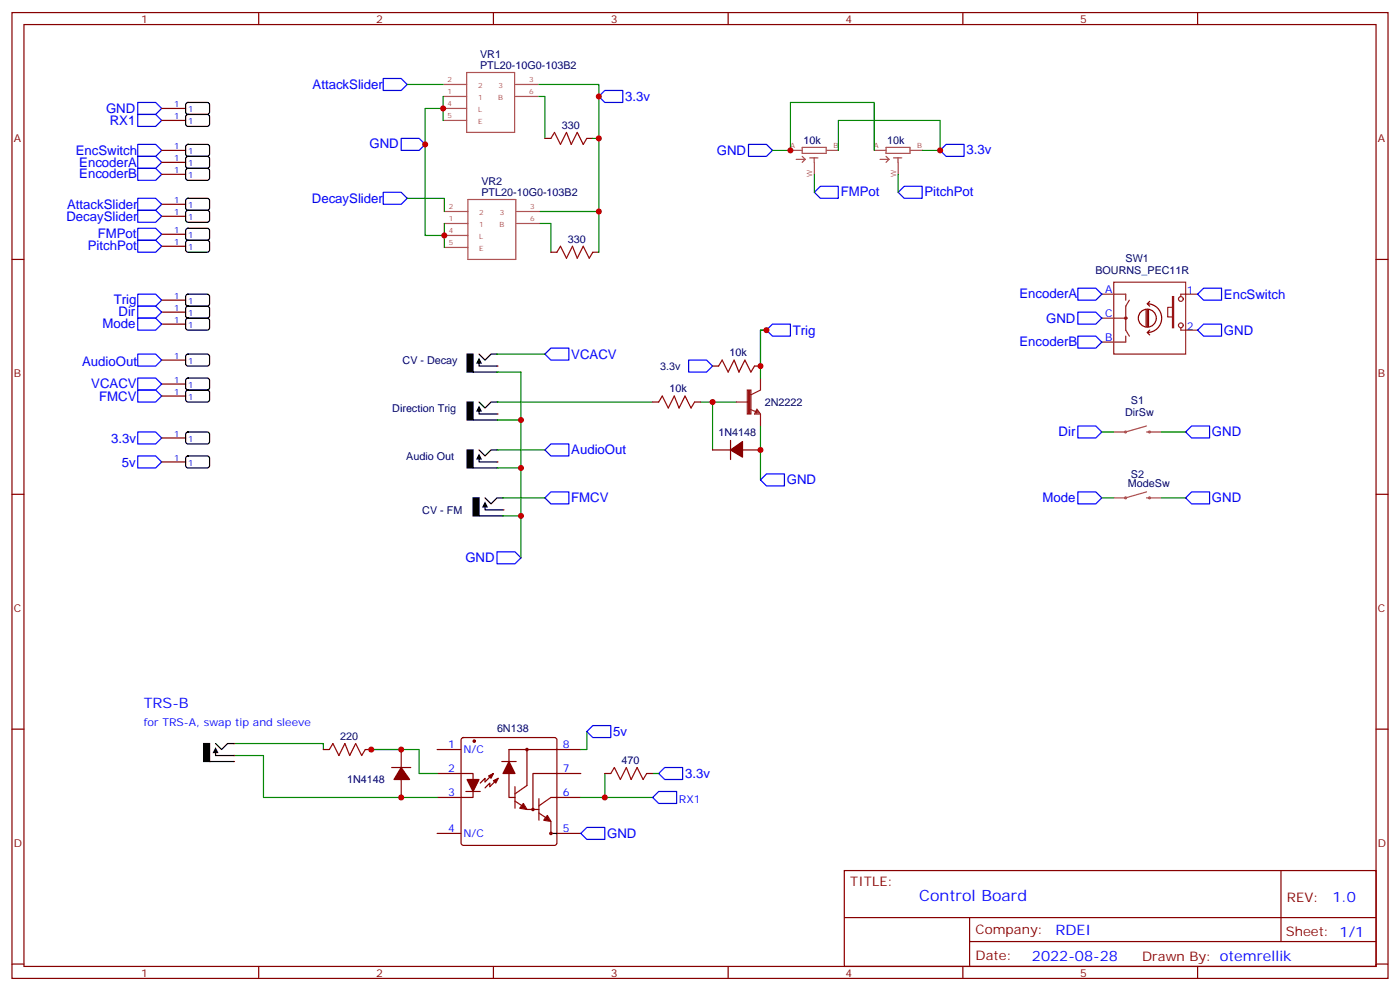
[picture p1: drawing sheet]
<svg xmlns="http://www.w3.org/2000/svg" width="412mm" height="292mm" viewBox="0 0 412 292" stroke-linecap="round" stroke-linejoin="round" font-family="sans-serif">
<g fill="none" stroke="#870000" stroke-width=".35">
<path d="M3.5 3.7h405.4v284.3h-405.4zM7.1 7.2h398.2v277.3h-398.2zM76.2 3.7v3.5M145.3 3.7v3.5M214.5 3.7v3.5M283.6 3.7v3.5M352.8 3.7v3.5M3.5 76.4h3.6M405.3 76.4h3.6M3.5 145.5h3.6M405.3 145.5h3.6M3.5 214.7h3.6"/>
<path d="M405.3 214.7h3.6M248.7 256.3h156.6v28.2h-156.6zM377.3 256.3v20.9M248.7 270.1h156.5M285.6 277.2h119.6M285.6 270.1v14.2M3.5 283.8h3.6M76.2 284.5v3.5M145.3 284.5v3.5M214.5 284.5v3.5M283.6 284.5v3.5M352.8 284.5v3.5"/>
<path d="M405.3 283.8h3.6"/>
</g>
<g fill="none" stroke="#a64a4a" stroke-width=".35">
<path d="M130.5 28.4h7M130.5 24.9h7M130.5 31.9h7M130.5 35.5h7M137.5 21.3h14.1v17.7h-14.1zM151.8 28.4h6.9M151.8 24.9h6.9M137.8 58.7h14.1v17.7h-14.1zM130.9 65.8h6.9M130.9 62.3h6.9M130.9 69.3h6.9M130.9 72.8h6.9"/>
<path d="M152.2 65.8h6.9M152.2 62.3h6.9"/>
</g>
<g fill="none" stroke="#8c2424" stroke-width=".35">
<path d="M324.6 86.6h7v1.8M324.6 93.7h7M328.1 83.1h21.1v21.1h-21.1zM331.6 99v1.7h-7M332.7 88.4l-1.1 1.7v7.1l1.1 1.8M345.4 87.3h.3v9.2h-.3zM345.4 90.5h-1.4v2.8h1.4M347.8 96.5v.7h5M352.8 86.6h-5v.7"/>
<circle cx="331.6" cy="93.7" r=".35"/>
<circle cx="347.8" cy="95.8" r=".71"/>
<circle cx="347.8" cy="88" r=".71"/>
</g>
<path d="M337.6 91.2v4.9M338 89.4a4.2 4.2 0 0 1 4.2 4.3 4.2 4.2 0 0 1-4.2 4.2M338 97.9l.7 .7M338 91.2v4.9M338 89.4l.7 .7M338.3 91.2v4.9M338.7 97.2l-.7 .7M338.7 88.7l-.7 .7M340.6 93.7a2.65 2.65 0 0 0-3.7-2.4 2.65 2.65 0 0 0-.7 4.4 2.65 2.65 0 0 0 4.3-1.3l.1-.6" fill="none" stroke="#850000" stroke-width=".35"/>
<g fill="#870000">
<circle cx="146.4" cy="109.5" r=".18"/>
<circle cx="146.4" cy="107.8" r=".18"/>
<circle cx="146.4" cy="104.2" r=".18"/>
</g>
<path d="M137.6 104.2h1.7v5.3h-1.7z" fill="#000" stroke="#000" stroke-width=".35"/>
<path d="M139.3 109.5h7.1M141.1 106v1.8h5.3M141.1 104.2l1.8 1.8 1.7-1.8h1.8" fill="none" stroke="#000" stroke-width=".35"/>
<path d="M141.1 105.3l.9 1.8h-1.8z" fill="#000"/>
<g fill="#870000">
<circle cx="146.4" cy="123.6" r=".18"/>
<circle cx="146.4" cy="121.9" r=".18"/>
<circle cx="146.4" cy="118.4" r=".18"/>
</g>
<path d="M137.6 118.4h1.7v5.2h-1.7z" fill="#000" stroke="#000" stroke-width=".35"/>
<path d="M141.1 118.4l1.8 1.7 1.7-1.7h1.8M139.3 123.6h7.1M141.1 120.1v1.8h5.3" fill="none" stroke="#000" stroke-width=".35"/>
<path d="M141.1 119.4l.9 1.8h-1.8z" fill="#000"/>
<g fill="#870000">
<circle cx="146.4" cy="137.8" r=".18"/>
<circle cx="146.4" cy="136" r=".18"/>
<circle cx="146.4" cy="132.5" r=".18"/>
</g>
<path d="M137.6 132.5h1.7v5.3h-1.7z" fill="#000" stroke="#000" stroke-width=".35"/>
<path d="M139.3 137.8h7.1M141.1 134.2v1.8h5.3M141.1 132.5l1.8 1.7 1.7-1.7h1.8" fill="none" stroke="#000" stroke-width=".35"/>
<path d="M141.1 133.5l.9 1.8h-1.8z" fill="#000"/>
<g fill="#870000">
<circle cx="148.2" cy="151.9" r=".18"/>
<circle cx="148.2" cy="150.1" r=".18"/>
<circle cx="148.2" cy="146.6" r=".18"/>
</g>
<path d="M139.3 146.6h1.8v5.3h-1.8z" fill="#000" stroke="#000" stroke-width=".35"/>
<path d="M141.1 151.9h7.1M142.9 148.3v1.8h5.3M142.9 146.6l1.7 1.7 1.8-1.7h1.8M162.3 245.4h1.7" fill="none" stroke="#000" stroke-width=".35"/>
<path d="M142.9 147.6l.9 1.8h-1.8z" fill="#000"/>
<g fill="none" stroke="#008700" stroke-width=".35">
<path d="M119.9 24.9h10.6M130.5 31.9h-5.3v37.4h5.7M130.5 28.4v7.1M158.7 28.4h1.8v12.3M158.7 24.9h17.7v15.8h-1.8M119.9 58.4h11v3.9M227.5 44.3h5.3v-14.1h24.7v14.1M239.9 51.3v5.3M246.9 44.3v-8.8h30v8.8h-5.3M264.6 51.3v5.3M130.9 65.8v7M159.1 65.8h3.2v8.5"/>
<path d="M146.4 109.5h7.1v42.4h-5.3M146.4 118.4h45.9M146.4 104.2h14.1M206.4 118.4h10.6M209.9 118.4v14.1M224 107.8v-10.6h1.8h-1.8v14.1M146.4 137.8h7.1M146.4 123.6h7.1M146.4 132.5h14.1M224 125.4v15.9M148.2 146.6h12.3M153.5 151.9v12.3"/>
<path d="M68.8 218.9h26.4v1.8M172.9 215.4v5.3h-1.8M68.8 222.4h8.8v12.4h51.2M118.2 220.7h-8.8h14.1v7h5.3M171.1 234.8h21.2M178.2 227.7v7.1M192.3 227.7h1.7"/>
</g>
<g fill="none" stroke="#870000" stroke-width=".35">
<path d="M160.5 40.7h1.8M172.9 40.7h1.7M162.3 74.3h1.7M174.6 74.3h1.8M192.3 118.4h1.7M204.6 118.4h1.8M209.9 107.8h1.8M222.2 107.8h1.8M209.9 132.5h5.3M215.2 129.6v5.7M218.7 132.5h5.3M136.1 217.3l.4-.2h26.8l.5 .2 .2 .5v30.4l-.2 .5-.5 .2h-26.8l-.5-.2-.2-.5v-30.4z"/>
<path d="M95.2 220.7h1.8M107.6 220.7h1.8M115.4 226h5.6M118.2 220.7v5.3M118.2 229.5v5.3M128.8 227.7h10.5v7.1h-10.5M128.8 220.7h7M137.2 233h4.3M145.3 227.7l-2.4 2.5v-1.1l-1.4 1.4M146.8 229.1l-2.5 2.5v-1.1l-1.4 1.5M147.8 224.2h4.2M155.2 220.7v10.5"/>
<path d="M162.3 234.8h8.8M171.1 220.7h-21.2v14.1h1.8M171.1 227.7h-14.1v10.6M178.2 227.7h1.7M190.5 227.7h1.8M128.8 245.4h7M162.3 241.8v3.6M164 245.4h7.1"/>
<circle cx="155.2" cy="220.7" r=".35"/>
<circle cx="157" cy="238.3" r=".35"/>
<circle cx="162.3" cy="245.4" r=".35"/>
</g>
<g fill="#870000" stroke="#870000" stroke-width=".35">
<path d="M137.6 229.5h3.5l-1.8 3.5z"/>
<path d="M145.3 229.8l1.5-.7-.8 1.4z"/>
<path d="M143.9 228.4l1.4-.7-.7 1.4z"/>
<path d="M149.9 224.2l1.8 3.5h-3.5z"/>
<path d="M118.2 226l2.4 3.5h-4.5z"/>
<path d="M215.2 132.5l3.5-2.5v4.6z"/>
<circle cx="139.7" cy="218.2" r=".35"/>
</g>
<g fill="#a10000" stroke="#a10000" stroke-width=".35">
<path d="M154.2 236.5l1 1.8-2.1-.4z"/>
<path d="M161.2 240.1l1.1 1.7-2.1-.3z"/>
</g>
<g fill="none" stroke="#a10000" stroke-width=".35">
<path d="M162.3 40.7l1-1.7 1.8 3.5 1.8-3.5 1.4 3.5 1.7-3.5 1.8 3.5 1.1-1.8M164 74.3l1.1-1.8 1.8 3.5 1.7-3.5 1.4 3.5 1.8-3.5 1.8 3.5 1-1.7M194 118.4l1.1-1.8 1.7 3.5 1.8-3.5 1.4 3.5 1.8-3.5 1.8 3.5 1-1.7M211.7 107.8l1-1.8 1.8 3.5 1.8-3.5 1.4 3.5 1.7-3.5 1.8 3.5 1-1.7M97 220.7l1.1-1.8 1.7 3.5 1.8-3.5 1.4 3.5 1.8-3.5 1.7 3.5 1.1-1.7M151.7 231.6v6.3M151.7 235.8l2.1 1.4M155.2 231.2l-3.5 2.5M155.2 238.3h3.5M158.7 239.4l2.2 1.4M158.7 235.1v6.4M162.3 234.8l-3.6 2.4"/>
<path d="M179.9 227.7l1.1-1.7 1.7 3.5 1.8-3.5 1.4 3.5 1.8-3.5 1.7 3.5 1.1-1.8"/>
</g>
<g fill="none" stroke="#00f" stroke-width=".35">
<path d="M112.9 23.1h5.3l1.7 1.8-1.7 1.7h-5.3zM176.4 28.4l1.8-1.8h5.2v3.6h-5.2zM112.9 56.6h5.3l1.7 1.8-1.7 1.7h-5.3zM118.2 40.7h5.3l1.7 1.8-1.7 1.8h-5.3zM220.5 42.5h5.3l1.7 1.8-1.7 1.7h-5.3zM239.9 56.6l1.8-1.7h5.2v3.5h-5.2zM264.6 56.6l1.7-1.7h5.3v3.5h-5.3zM276.9 44.3l1.8-1.8h5.3v3.5h-5.3zM225.8 97.2l1.7-1.8h5.3v3.6h-5.3zM317.5 84.8h5.3l1.8 1.8-1.8 1.8h-5.3zM317.5 99h5.3l1.8 1.7-1.8 1.8h-5.3zM317.5 91.9h5.3l1.8 1.8-1.8 1.7h-5.3z"/>
<path d="M352.8 86.6l1.7-1.8h5.3v3.6h-5.3zM354.5 95.4h5.3v3.6h-5.3l-1.7-1.8zM160.5 104.2l1.8-1.7h5.3v3.5h-5.3zM202.8 106h5.3l1.8 1.8-1.8 1.7h-5.3zM162.3 130.7h5.3v3.5h-5.3l-1.8-1.7zM160.5 146.6l1.8-1.8h5.3v3.5h-5.3zM224 141.3l1.8-1.8h5.3v3.6h-5.3zM146.4 162.5h5.3l1.8 1.7-1.8 1.8h-5.3zM194 233h5.3v3.5h-5.3l-1.7-1.7zM195.8 226h5.3v3.5h-5.3l-1.8-1.8z"/>
</g>
<path d="M217 118.4h3.5M224 111.3v3.5l-2.8 1.4M220.8 120.5l1.8 .7M223 120.5l1 1.4h-1.8zM223 120.8l.7 .7h-1.1zM223 121.2v.3M224 121.9v3.5" fill="none" stroke="#8c2424" stroke-width=".35"/>
<path d="M220.1 114.8h1.1v7.1h-1.1z" fill="#8c2424" stroke="#8c2424" stroke-width=".35"/>
<g fill="none" stroke="#a64a4a" stroke-width=".35">
<path d="M232.8 44.3h3.5M234.5 46.9h2.7M236.3 43.4h7.1v1.8h-7.1zM236.3 46l.9 .9M237.2 46.9l-.9 .9M238.5 46.5h2.4M239.8 46.5l.1 4.8M243.5 44.3h3.4M257.5 44.3h3.5M259.2 46.9h2.7M261 43.4h7.1v1.8h-7.1zM261 46l.9 .9"/>
<path d="M261.9 46.9l-.9 .9M263.2 46.5h2.4M264.5 46.5v1.3M264.6 47.9v3.4M268.2 44.3h3.4"/>
</g>
<g fill="#870000">
<circle cx="68.8" cy="224.2" r=".18"/>
<circle cx="68.8" cy="222.4" r=".18"/>
<circle cx="68.8" cy="218.9" r=".18"/>
</g>
<path d="M60 218.9h1.7v5.3h-1.7z" fill="#000" stroke="#000" stroke-width=".35"/>
<g fill="none" stroke="#000" stroke-width=".35">
<path d="M54.9 30.4l.5-.2h5.9l.4 .7v2.4l-.7 .4-5.9-.1-.4-.6v-2.1zM54.9 33.9l.5-.2h5.9l.4 .7v2.4l-.7 .4h-5.9l-.4-.7v-2.1zM54.9 58.6l.5-.2h5.9l.4 .7v2.4l-.7 .4-5.9-.1-.4-.6v-2.1zM54.9 49.8l.5-.2h5.9l.4 .7v2.4l-.7 .4-5.9-.1-.4-.6v-2.1zM54.9 46.2l.5-.2 5.9 .1 .4 .6v2.4l-.7 .5-5.9-.1-.4-.6v-2.2zM54.9 42.7l.5-.2 5.9 .1 .4 .6v2.4l-.7 .4h-5.9l-.4-.7v-2.1zM54.9 67.4l.5-.2 5.9 .1 .4 .6v2.4l-.7 .4h-5.9l-.4-.7v-2.1zM54.9 62.1l.5-.2 5.9 .1 .4 .6v2.4l-.7 .4h-5.9l-.4-.7v-2.1zM54.9 70.9l.5-.2 5.9 .1 .4 .6v2.4l-.7 .5-5.9-.1-.4-.6v-2.2zM54.9 93.9l.5-.2h5.9l.4 .7v2.4l-.7 .4-5.9-.1-.4-.6v-2.1zM54.9 90.3l.5-.2 5.9 .1 .4 .6v2.4l-.7 .5-5.9-.1-.4-.6v-2.2zM54.9 86.8l.5-.2 5.9 .1 .4 .6v2.4l-.7 .4h-5.9l-.4-.7v-2.1z"/>
<path d="M54.9 104.5l.5-.3 5.9 .1 .4 .7v2.3l-.7 .5-5.9-.1-.4-.6v-2.1zM54.9 115l.5-.2 5.9 .1 .4 .6v2.4l-.7 .5-5.9-.1-.4-.6v-2.2zM54.9 111.5l.5-.2 5.9 .1 .4 .6v2.4l-.7 .4h-5.9l-.4-.7v-2.1zM54.9 134.4l.5-.2 5.9 .1 .4 .6v2.4l-.7 .5-5.9-.1-.4-.6v-2.2zM54.9 127.4l.5-.2h5.9l.4 .7v2.4l-.7 .4-5.9-.1-.4-.6v-2.1zM63.5 218.9l1.8 1.8 1.7-1.8h1.8M61.7 224.2h7.1M63.5 220.7v1.7h5.3"/>
</g>
<path d="M63.5 220l.9 1.7h-1.8z" fill="#000"/>
<g fill="none" stroke="#00f" stroke-width=".35">
<path d="M40.6 33.7h5.3l1.7 1.8-1.7 1.7h-5.3zM40.6 30.2h5.3l1.7 1.7-1.7 1.8h-5.3zM40.6 58.4h5.3l1.7 1.7-1.7 1.8h-5.3zM40.6 49.6h5.3l1.7 1.7-1.7 1.8h-5.3zM40.6 46h5.3l1.7 1.8-1.7 1.8h-5.3zM40.6 42.5h5.3l1.7 1.8-1.7 1.7h-5.3zM40.6 61.9h5.3l1.7 1.8-1.7 1.7h-5.3zM40.6 67.2h5.3l1.7 1.8-1.7 1.7h-5.3zM40.6 70.7h5.3l1.7 1.8-1.7 1.8h-5.3zM40.6 93.7h5.3l1.7 1.7-1.7 1.8h-5.3zM40.6 90.1h5.3l1.7 1.8-1.7 1.8h-5.3zM40.6 86.6h5.3l1.7 1.8-1.7 1.7h-5.3z"/>
<path d="M40.6 104.2h5.3l1.7 1.8-1.7 1.8h-5.3zM40.6 114.8h5.3l1.7 1.8-1.7 1.8h-5.3zM40.6 111.3h5.3l1.7 1.8-1.7 1.7h-5.3zM40.6 134.2h5.3l1.7 1.8-1.7 1.8h-5.3zM40.6 127.2h5.3l1.7 1.7-1.7 1.8h-5.3zM317.5 125.4h5.3l1.8 1.8-1.8 1.7h-5.3zM349.2 127.2l1.8-1.8h5.3v3.5h-5.3zM317.5 144.8h5.3l1.8 1.8-1.8 1.7h-5.3zM349.2 146.6l1.8-1.8h5.3v3.5h-5.3zM174.6 213.6h5.3v3.5h-5.3l-1.7-1.7zM171.1 245.4l1.8-1.8h5.3v3.5h-5.3z"/>
</g>
<g fill="none" stroke="#a64a4a" stroke-width=".56">
<path d="M331.7 146.6l-.1-.2-.2 .2 .2 .2 .1-.2M338.8 146.6l-.2-.2-.2 .2 .2 .2 .2-.2"/>
<circle cx="331.6" cy="127.2" r=".18"/>
<circle cx="338.6" cy="127.2" r=".18"/>
</g>
<path d="M337.7 125.4l-6.1 1.8h-3.5M337.7 127.2h.9M338.7 127.2h3.5M337.7 144.8l-6.1 1.8h-3.5M337.7 146.6h.9M338.7 146.6h3.5" fill="none" stroke="#a64a4a" stroke-width=".35"/>
<path d="M176.4 40.7v21.6h-17.3M176.4 62.3v12M324.6 127.2h3.5M342.2 127.2h7M324.6 146.6h3.5M342.2 146.6h7" fill="none" stroke="#008700" stroke-width=".35"/>
<g fill="none" stroke="#870000" stroke-width=".35">
<path d="M47.6 31.9h7.1M47.6 35.5h7.1M47.6 51.3h7.1M47.6 47.8h7.1M47.6 44.3h7.1M47.6 60.1h7.1M47.6 69h7.1M47.6 63.7h7.1M47.6 72.5h7.1M47.6 95.4h7.1M47.6 91.9h7.1M47.6 88.4h7.1"/>
<path d="M47.6 106h7.1M47.6 116.6h7.1M47.6 113.1h7.1M47.6 136h7.1M47.6 128.9h7.1"/>
</g>
<g fill="#c00">
<circle cx="130.9" cy="69.3" r=".88"/>
<circle cx="118.2" cy="220.7" r=".88"/>
<circle cx="178.2" cy="234.8" r=".88"/>
<circle cx="118.2" cy="234.8" r=".88"/>
<circle cx="224" cy="132.5" r=".88"/>
<circle cx="209.9" cy="118.4" r=".88"/>
<circle cx="109.4" cy="220.7" r=".88"/>
<circle cx="276.9" cy="44.3" r=".88"/>
<circle cx="232.8" cy="44.3" r=".88"/>
<circle cx="153.5" cy="123.6" r=".88"/>
<circle cx="153.5" cy="137.8" r=".88"/>
<circle cx="224" cy="107.8" r=".88"/>
<circle cx="153.5" cy="151.9" r=".88"/>
<circle cx="225.8" cy="97.2" r=".88"/>
<circle cx="125.2" cy="42.5" r=".88"/>
<circle cx="130.5" cy="31.9" r=".88"/>
<circle cx="176.4" cy="28.4" r=".88"/>
<circle cx="176.4" cy="40.7" r=".88"/>
<circle cx="176.4" cy="62.3" r=".88"/>
</g>
<text font-size="4.6" fill="#00f" x="270.8" y="265.3">Control Board</text>
<g font-size="4.2" fill="#00f">
<text x="42.3" y="208.3">TRS-B</text>
<text x="392.5" y="265.6">1.0</text>
<text x="310.9" y="275.1">RDEI</text>
<text x="304" y="282.9">2022-08-28</text>
</g>
<g font-size="3.9" fill="#00f">
<text x="92.1" y="26.2">AttackSlider</text>
<text x="184.1" y="29.6">3.3v</text>
<text x="31.2" y="33.2">GND</text>
<text x="32.3" y="36.7">RX1</text>
<text x="22.3" y="45.5">EncSwitch</text>
<text x="108.9" y="43.7">GND</text>
<text x="211.2" y="45.5">GND</text>
<text x="284.7" y="45.5">3.3v</text>
<text x="23.3" y="52.5">EncoderB</text>
<text x="23.3" y="49">EncoderA</text>
<text x="91.9" y="59.7">DecaySlider</text>
<text x="247.6" y="57.8">FMPot</text>
<text x="272.3" y="57.8">PitchPot</text>
<text x="19.6" y="64.9">DecaySlider</text>
<text x="19.8" y="61.4">AttackSlider</text>
<text x="28.8" y="70.2">FMPot</text>
<text x="25.9" y="73.7">PitchPot</text>
<text x="33.5" y="89.6">Trig</text>
<text x="300.3" y="87.8">EncoderA</text>
<text x="360.5" y="87.9">EncSwitch</text>
<text x="34.9" y="93.2">Dir</text>
<text x="308.2" y="95">GND</text>
<text x="30.2" y="96.7">Mode</text>
<text x="233.5" y="98.5">Trig</text>
<text x="300.3" y="101.9">EncoderB</text>
<text x="360.5" y="98.5">GND</text>
<text x="24.2" y="107.6">AudioOut</text>
<text x="168.3" y="105.6">VCACV</text>
<text x="26.9" y="114.2">VCACV</text>
<text x="29.2" y="118.2">FMCV</text>
<text x="32.8" y="130.6">3.3v</text>
<text x="311.8" y="128.4">Dir</text>
<text x="357" y="128.5">GND</text>
<text x="35.9" y="137.4">5v</text>
<text x="168.3" y="133.7">AudioOut</text>
<text x="231.8" y="142.6">GND</text>
<text x="168.3" y="147.9">FMCV</text>
<text x="307.1" y="147.8">Mode</text>
<text x="357" y="147.9">GND</text>
<text x="137.1" y="165.5">GND</text>
<text x="180.6" y="216.6">5v</text>
<text x="201.8" y="228.9">3.3v</text>
<text x="178.9" y="246.7">GND</text>
</g>
<g font-size="3.9" fill="#800">
<text x="250.5" y="260.9">TITLE:</text>
<text x="379.1" y="265.6">REV:</text>
<text x="287.4" y="275.1">Company:</text>
<text x="378.7" y="275.7">Sheet: 1/1</text>
<text x="287.4" y="282.8">Date:</text>
<text x="336.4" y="282.8">Drawn By: otemrellik</text>
</g>
<g font-size="3.2" fill="#800">
<text x="41.6" y="6.7">1</text>
<text x="110.8" y="6.7">2</text>
<text x="179.9" y="6.7">3</text>
<text x="249.1" y="6.7">4</text>
<text x="318.2" y="6.7">5</text>
<text x="4.1" y="41.8">A</text>
<text x="405.9" y="41.8">A</text>
<text x="4.1" y="110.9">B</text>
<text x="405.9" y="110.9">B</text>
<text x="4.1" y="180.1">C</text>
<text x="405.9" y="180.1">C</text>
<text x="4.1" y="249.2">D</text>
<text x="405.9" y="249.2">D</text>
<text x="41.6" y="287.5">1</text>
<text x="110.8" y="287.5">2</text>
<text x="179.9" y="287.5">3</text>
<text x="249.1" y="287.5">4</text>
<text x="318.2" y="287.5">5</text>
</g>
<g font-size="3.2" fill="#000080">
<text x="141.4" y="17">VR1</text>
<text x="141.4" y="20.3">PTL20-10G0-103B2</text>
<text x="165.5" y="37.9">330</text>
<text x="236.7" y="42.3">10k</text>
<text x="261.4" y="42.3">10k</text>
<text x="141.8" y="57.7">PTL20-10G0-103B2</text>
<text x="141.8" y="54.4">VR2</text>
<text x="167.2" y="71.4">330</text>
<text x="331.6" y="77.2">SW1</text>
<text x="322.7" y="80.7">BOURNS_PEC11R</text>
<text x="118.6" y="107.2">CV - Decay</text>
<text x="214.9" y="105">10k</text>
<text x="194.4" y="108.9">3.3v</text>
<text x="197.2" y="115.5">10k</text>
<text x="225.3" y="119.5">2N2222</text>
<text x="333.1" y="118.8">S1</text>
<text x="115.5" y="121.2">Direction Trig</text>
<text x="331.4" y="122.3">DirSw</text>
<text x="211.6" y="128.3">1N4148</text>
<text x="119.7" y="135.4">Audio Out</text>
<text x="332.3" y="143.5">ModeSw</text>
<text x="333.1" y="140.6">S2</text>
<text x="124.4" y="151.3">CV - FM</text>
<text x="146.4" y="215.4">6N138</text>
<text x="100.2" y="217.8">220</text>
<text x="183.1" y="224.9">470</text>
<text x="102.2" y="230.6">1N4148</text>
</g>
<g font-size="3.2" fill="#00f">
<text x="325.6" y="86.3">A</text>
<text x="349.6" y="86.6">1</text>
<text x="325.5" y="93.3">C</text>
<text x="325.6" y="100.4">B</text>
<text x="349.6" y="97.2">2</text>
<text x="42.3" y="213.6">for TRS-A, swap tip and sleeve</text>
<text x="132" y="220.3">1</text>
<text x="136.5" y="221.7">N/C</text>
<text x="165.8" y="220.3">8</text>
<text x="132" y="227.4">2</text>
<text x="165.8" y="227.4">7</text>
<text x="132" y="234.4">3</text>
<text x="165.8" y="234.4">6</text>
<text x="200" y="236.5">RX1</text>
<text x="132" y="245">4</text>
<text x="165.8" y="245">5</text>
<text x="136.5" y="246.4">N/C</text>
</g>
<g font-size="2.5" fill="#00f">
<text x="51.4" y="31.6">1</text>
<text x="51.4" y="35.1">1</text>
<text x="55.4" y="33">1</text>
<text x="55.4" y="36.5">1</text>
<text x="51.4" y="47.4">1</text>
<text x="51.4" y="43.9">1</text>
<text x="55.4" y="45.3">1</text>
<text x="51.4" y="51">1</text>
<text x="55.4" y="52.4">1</text>
<text x="55.4" y="48.9">1</text>
<text x="51.4" y="59.8">1</text>
<text x="51.4" y="63.3">1</text>
<text x="55.4" y="61.2">1</text>
<text x="55.4" y="64.7">1</text>
<text x="51.4" y="68.6">1</text>
<text x="55.4" y="70">1</text>
<text x="51.4" y="72.1">1</text>
<text x="55.4" y="73.6">1</text>
<text x="51.4" y="88">1</text>
<text x="55.4" y="89.4">1</text>
<text x="51.4" y="95.1">1</text>
<text x="51.4" y="91.5">1</text>
<text x="55.4" y="93">1</text>
<text x="55.4" y="96.5">1</text>
<text x="51.4" y="105.7">1</text>
<text x="55.4" y="107.1">1</text>
<text x="51.4" y="112.7">1</text>
<text x="51.4" y="116.2">1</text>
<text x="55.4" y="117.7">1</text>
<text x="55.4" y="114.1">1</text>
<text x="51.4" y="128.6">1</text>
<text x="55.4" y="130">1</text>
<text x="51.4" y="135.6">1</text>
<text x="55.4" y="137.1">1</text>
</g>
<g font-size="2.1" fill="#a54b4b">
<text x="131.9" y="27.7">1</text>
<text x="131.9" y="24.2">2</text>
<text x="140.8" y="29.4">1</text>
<text x="140.8" y="25.9">2</text>
<text x="146.8" y="29.4">B</text>
<text x="146.9" y="25.9">3</text>
<text x="155.9" y="24.2">3</text>
<text x="155.9" y="27.7">6</text>
<text x="131.9" y="31.2">4</text>
<text x="131.9" y="34.8">5</text>
<text x="140.8" y="33">L</text>
<text x="140.8" y="36.5">E</text>
<text x="232.7" y="43.6">A</text>
<text x="245.5" y="43.6">B</text>
<text x="257.4" y="43.6">A</text>
<text x="270.2" y="43.6">B</text>
<text x="239.3" y="52" transform="rotate(-90 239.3 52)">W</text>
<text x="263.9" y="52" transform="rotate(-90 263.9 52)">W</text>
<text x="132.2" y="65.1">1</text>
<text x="132.2" y="61.6">2</text>
<text x="141.2" y="63.3">2</text>
<text x="147.2" y="63.3">3</text>
<text x="156.2" y="61.6">3</text>
<text x="156.2" y="65.1">6</text>
<text x="132.2" y="68.6">4</text>
<text x="141.2" y="66.8">1</text>
<text x="141.2" y="70.4">L</text>
<text x="147.1" y="66.8">B</text>
<text x="132.2" y="72.2">5</text>
<text x="141.2" y="73.9">E</text>
</g>
</svg>
